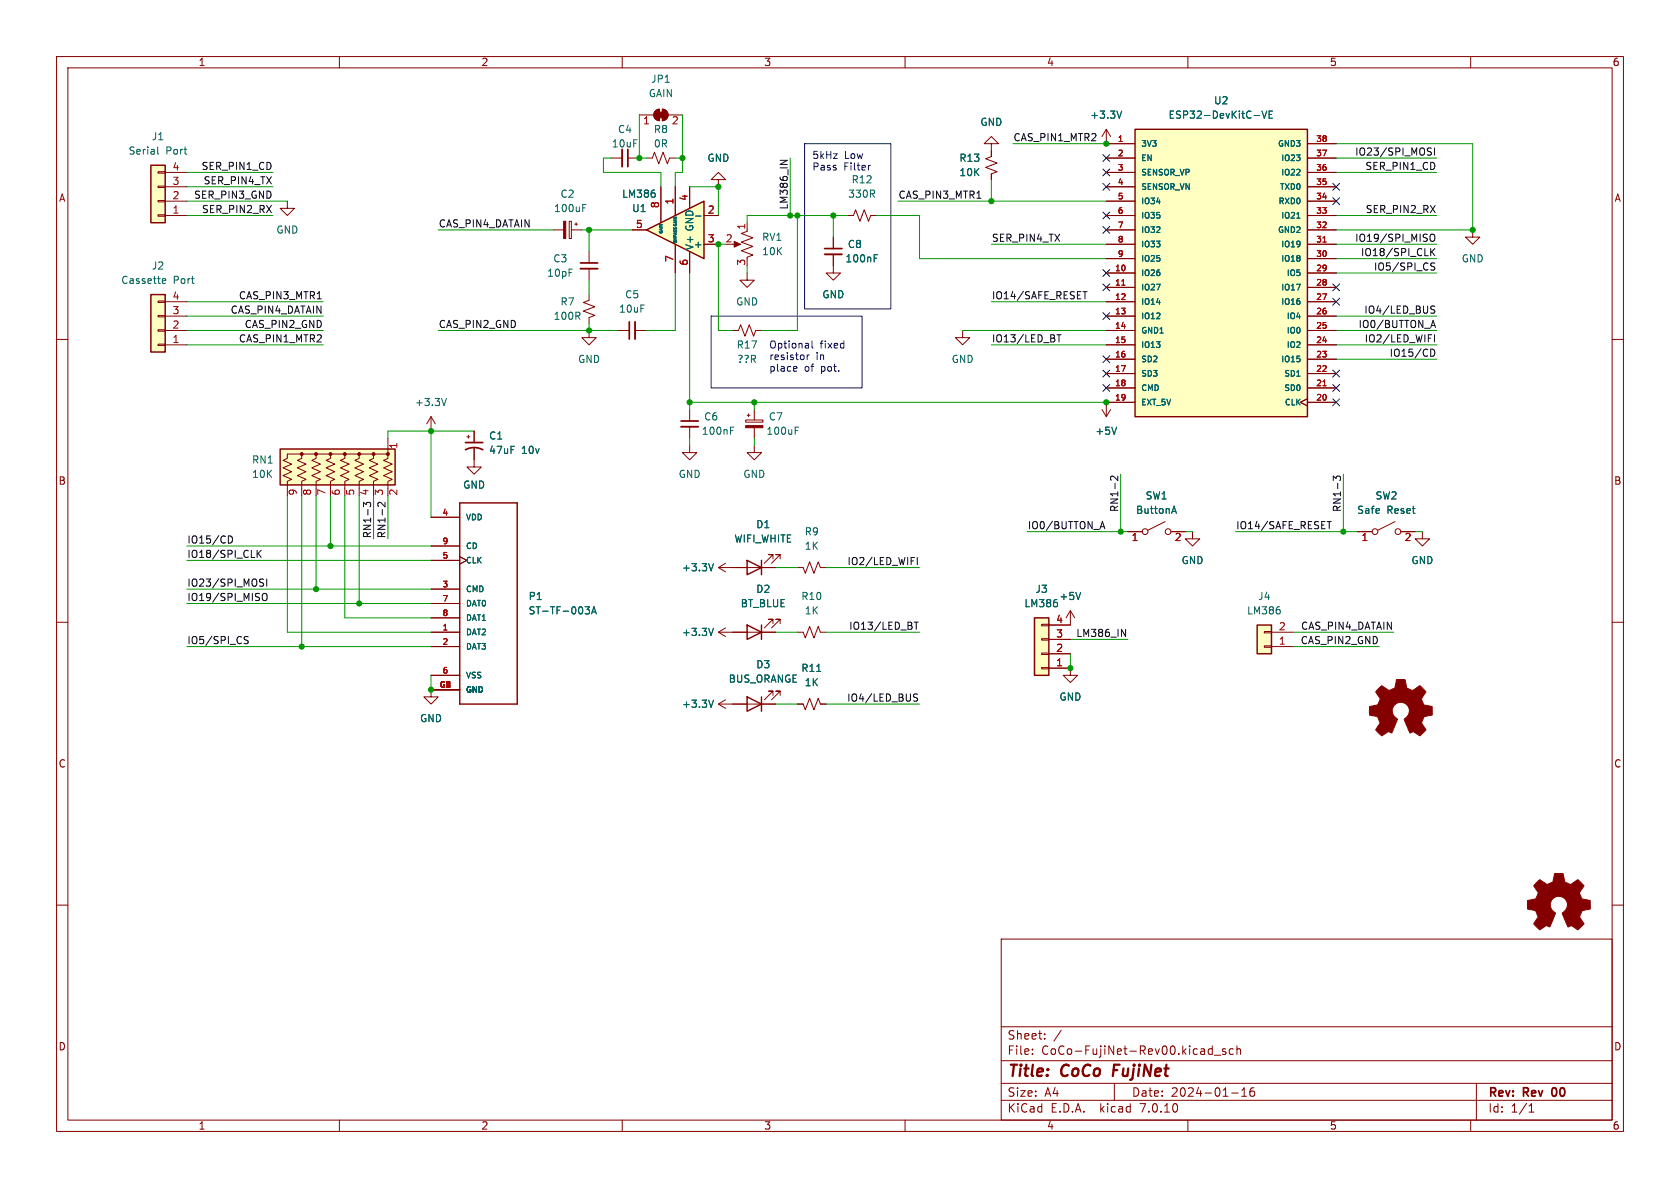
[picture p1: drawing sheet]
<svg xmlns="http://www.w3.org/2000/svg" width="297mm" height="210mm" viewBox="0 0 297 210" stroke-linecap="round" stroke-linejoin="round" font-family="sans-serif">
<g fill="none" stroke="#840000" stroke-width=".18">
<path d="M10 10h277v190h-277zM12 12h273v186h-273zM60 10v2M110 10v2M115.9 19.6l.7-.3v2a1.02 1.02 0 0 1-1-.6 1.02 1.02 0 0 1 .3-1.1zM117.1 19.3a1.02 1.02 0 0 1 1 1 1.02 1.02 0 0 1-1 1zM160 10v2M210 10v2M260 10v2M27.9 30.4h1.3v.2h-1.3zM27.9 32.9h1.3v.2h-1.3zM27.9 35.4h1.3v.3h-1.3z"/>
<path d="M27.9 38h1.3v.2h-1.3zM29.2 30.5h3.8M29.2 38.1h3.8M29.2 35.6h3.8M29.2 33h3.8M100.6 39.1h.4v3.1h-.4zM101.6 39.6h.5M101.9 39.4v.5M107.9 27.9h2.1M111 27.9h2M113 20.3h2.6M114.3 27.9h1l.4-1 .8 2.1 .7-2.1 .8 2.1 .4-1.1h1"/>
<path d="M118.1 20.3h2.5M127 31.8h1.3l-1.3-1.3-1.3 1.3h1.3v1.2M132.1 39.4v1.2M175.3 25.4h1.2l-1.2-1.3-1.3 1.3h1.3v2.3l-1.1 .4 2.1 .7-2.1 .8 2.1 .8-1 .3v1.1M195.6 22.9l-.8 1.2M195.6 22.9v2.5h5.1M195.6 22.9l.7 1.2M195.6 27.9h5.1M195.6 30.5h5.1M195.6 38.1h5.1M195.6 35.6h5.1M195.6 33h5.1"/>
<path d="M231.1 27.9h5.1M231.1 25.4h5.1M231.1 30.5h5.1M231.1 38.1h5.1M231.1 35.6h5.1M231.1 33h5.1M10 60h2M27.9 53.2h1.3v.3h-1.3zM27.9 55.8h1.3v.2h-1.3zM27.9 58.3h1.3v.2h-1.3zM29.2 58.4h3.8M29.2 53.3h3.8"/>
<path d="M29.2 55.9h3.8M97.8 40.6h1.8M101 40.6h1.9M104.1 52.1v1l-1 .4 2.1 .7-2.1 .8 2.1 .8-1.1 .3v1.1M104.1 44.5v2M104.1 47.5v2M109.2 58.4h2.1M112.3 58.4h2M129.5 43.2h1.1M132.1 40.9l-1 .4 2 .7-2 .8 2 .8-2 .7 2 .8-1 .4v.2M170.2 58.4v1.3h1.2l-1.2 1.3-1.3-1.3h1.3M195.6 58.4h5.1"/>
<path d="M195.6 48.3h5.1M195.6 50.8h5.1M195.6 53.3h5.1M195.6 55.9h5.1M195.6 45.7h5.1M195.6 43.2h5.1M195.6 40.6h5.1M231.1 58.4h5.1M231.1 48.3h5.1M231.1 50.8h5.1M231.1 53.3h5.1M231.1 55.9h5.1"/>
<path d="M231.1 45.7h5.1M231.1 43.2h5.1M231.1 40.6h5.1M260.3 40.6v1.3h1.3l-1.3 1.3-1.2-1.3h1.2M285 60h2M27.9 60.8h1.3v.3h-1.3zM29.2 61h3.8M68.6 77.5v2.5M121.9 78.7v1.3h1.3l-1.3 1.3-1.3-1.3h1.3M121.9 72.4v2M121.9 75.4v2.1M131.8 74.2h3.1v.4h-3.1z"/>
<path d="M132.1 73.4h.5M132.3 73.2v.5M133.3 78.7v1.3h1.3l-1.3 1.3-1.2-1.3h1.2M133.3 72.4v1.8M133.3 75.6v1.9M194.8 72.4l.8 1.3M195.6 61h5.1M195.6 63.5h5.1M195.6 66h5.1M195.6 68.6h5.1M196.3 72.4l-.7 1.3M200.7 71.1h-5.1v2.6"/>
<path d="M231.1 70.5l-1.2 .6 1.2 .7M231.1 61h5.1M231.1 63.5h5.1M231.1 66h5.1M231.1 68.6h5.1M231.1 71.1h5.1M53.3 80.3v.7l-.7 .4 1.5 .6-1.5 .7 1.5 .7-1.5 .7 1.5 .6-.8 .4v1.3M55.9 80.3v.7l-.8 .4 1.5 .6-1.5 .7 1.5 .7-1.5 .7 1.5 .6-.7 .4v1.3M58.4 80.3v.7l-.7 .4 1.5 .6-1.5 .7 1.5 .7-1.5 .7 1.5 .6-.8 .4v1.3M61 80.3v.7l-.8 .4 1.5 .6-1.5 .7 1.5 .7-1.5 .7 1.5 .6-.7 .4v1.3M63.5 80.3v.7l-.8 .4 1.6 .6-1.6 .7 1.6 .7-1.6 .7 1.6 .6-.8 .4v1.3M66 80.3v.7l-.7 .4 1.5 .6-1.5 .7 1.5 .7-1.5 .7 1.5 .6-.8 .4v1.3"/>
<path d="M68.6 86.4v-1.3l.7-.4-1.5-.6 1.5-.7-1.5-.7 1.5-.7-1.5-.6 .8-.4v-.7h-17.8v.7l-.8 .4 1.6 .6-1.6 .7 1.6 .7-1.6 .7 1.6 .6-.8 .4v2.5M76.2 91.4h5.1M76.2 99.1h5.1M76.2 96.5h5.1M81.3 98.4l1.2 .7-1.2 .6M136.7 98.8v-.8h-.8h.8l-1.6 1.6M137.9 98.8v-.8h-.7h.7l-1.5 1.6M199.4 94h2.5M206 92.2l-3.1 1.5M207 94h2.5M210.8 94v1.3h1.3l-1.3 1.2-1.3-1.2h1.3M240 94h2.6"/>
<path d="M246.6 92.2l-3 1.5M247.6 94h2.6M251.5 94v1.3h1.2l-1.2 1.2-1.3-1.2h1.3M10 110h2M76.2 111.8h5.1M76.2 114.3h5.1M76.2 104.1h5.1M76.2 119.4h5.1M76.2 106.7h5.1M76.2 109.2h5.1M129.5 100.3h7.7M129.5 111.8h7.7"/>
<path d="M136.7 110.2v-.7h-.8h.8l-1.6 1.5M137.9 110.2v-.7h-.7h.7l-1.5 1.5M141 100.3h1l.4 1 .7-2 .8 2 .8-2 .3 1h1M141 111.8h1l.4 1 .7-2.1 .8 2.1 .8-2.1 .3 1.1h1M184.1 110.4h1.3v.2h-1.3zM184.1 112.9h1.3v.3h-1.3zM184.1 115.4h1.3v.3h-1.3zM184.1 118h1.3v.2h-1.3zM185.4 118.1h3.8v1.3h1.3l-1.3 1.3-1.2-1.3h1.2M185.4 115.6h3.8M185.4 113h3.8M189.2 108l-.7 1.2"/>
<path d="M189.2 108v2.5h-3.8M189.2 108l.8 1.2M285 110h2M81.3 121.9h-5.1v1.3h1.3l-1.3 1.3-1.3-1.3h1.3M127 124.5h2.5M127 124.5l1.3 .7M128.3 123.7l-1.3 .8M141 124.5h1l.4 1 .7-2.1 .8 2.1 .8-2.1 .3 1.1h1M10 160h2M285 160h2M177 166h108v32h-108zM60 198v2"/>
<path d="M110 198v2M160 198v2M177 194.5h108M177 191.5h108M177 187.5h108M177 181.5h108M182.5 186.3v.1M182.5 185.5v.1M184.7 183.6v.1M184.7 182.8v.1M187.6 182.1l-1.3 2M197 191.5v3"/>
<path d="M210 198v2M213.9 185.4l.4 .1M214.3 184.9v1.5M214.3 186.3l-.4 .1M214.7 186.5h1.1M216.7 185.5l-.4-.1-.2 .2 .1 .2 .5 .2v.3h-.6M217.7 193.2h1.2M218 185.5l-.4-.1-.3 .3v.4l.2 .2h.5M218.7 185.5l.2-.1 .3 .1 .1 .9M218.7 184.9v1.5M219.5 193.8h.9M219.5 192.7l.5-.4v1.5"/>
<path d="M221.7 192.3a.59 .59 0 0 0-.7 .6v.6l.1 .2 .4 .1 .2-.1 .1-.5-.1-.3h-.5l-.2 .3M260 198v2M261 191.5v6.5M270.3 196.6h.9M270.3 195.5l.4-.4v1.5"/>
<circle cx="202.4" cy="94" r=".51"/>
<circle cx="206.5" cy="94" r=".51"/>
<circle cx="243.1" cy="94" r=".51"/>
<circle cx="247.1" cy="94" r=".51"/>
</g>
<path d="M111 26.4v3.1M102.6 46.5h3.1M111.3 56.9v3M120.4 74.4h3M274.4 192.6v.9" fill="none" stroke="#840000" stroke-width=".3"/>
<path d="M197 188.2l-.3 2" fill="none" stroke="#840000" stroke-width=".4"/>
<g fill="#ffffc2" stroke="#ffffc2" stroke-width=".18">
<path d="M49.5 79.4h20.3v6.3h-20.3z"/>
<path d="M200.7 22.9h30.4v50.8h-30.4z"/>
<path d="M182.9 109.2h2.5v10.2h-2.5z"/>
<path d="M26.7 29.2h2.5v10.2h-2.5z"/>
<path d="M26.7 52.1h2.5v10.1h-2.5z"/>
</g>
<path d="M26.7 29.2h2.5v10.2h-2.5zM200.7 22.9h30.4v50.8h-30.4zM26.7 52.1h2.5v10.1h-2.5zM49.5 79.4h20.3v6.3h-20.3zM81.3 88.9h10.1v35.6h-10.1zM132.1 99.1l2.5 1.2-2.5 1.3zM134.6 99.1v2.5M132.1 110.5l2.5 1.3-2.5 1.2zM134.6 110.5v2.5M182.9 109.2h2.5v10.2h-2.5z" fill="none" stroke="#840000" stroke-width=".25"/>
<g fill="#840000" stroke="#840000" stroke-width=".18">
<path d="M116.3 19.8h1v1h-1z"/>
<path d="M115.9 19.6l.7-.3v2a1.02 1.02 0 0 1-1-.6 1.02 1.02 0 0 1 .3-1.1z"/>
<path d="M117.1 19.3a1.02 1.02 0 0 1 1 1 1.02 1.02 0 0 1-1 1z"/>
<path d="M99.6 39.1h.4v3.1h-.4z"/>
<path d="M131.8 75.2h3.1v.4h-3.1z"/>
<path d="M129.8 42.7l1.1 .5-1.1 .5z"/>
<circle cx="68.6" cy="80.3" r=".25"/>
<circle cx="66" cy="80.3" r=".25"/>
<circle cx="63.5" cy="80.3" r=".25"/>
<circle cx="61" cy="80.3" r=".25"/>
<circle cx="58.4" cy="80.3" r=".25"/>
<circle cx="55.9" cy="80.3" r=".25"/>
<circle cx="53.3" cy="80.3" r=".25"/>
</g>
<g fill="none" stroke="#006464" stroke-width=".18">
<path d="M198.3 19.6l-.4 1.3M223.1 19.6l.4 1.3 .4-1.3M225 19.6h-.6v1.3h.6M27.9 26v1.1l.2 .1M103 36.7h.4M103 36.1h.6M221.7 20.4h1M224.4 20.2h.4M229.2 38.6h.6M28.8 50h.4M28.8 49.3h.3l.2 .3-.6 .1M129.1 76.1h.5"/>
<path d="M129.1 75.5h.7M140.6 76.1h.4M140.6 75.5h.6M197.4 75.5l-.4 1.3M207.3 90.4h.6M207.6 89.5l.4 1.2M103.4 107.3h.8l-.4 .4 .4 .2v.4l-.2 .2h-.4M104.6 108.5l.4-1.2 .4 1.2M104.7 108.2h.6M144.4 118.7h.7M187 106.7l-.1 .4M191 104.7l-.4 1.3"/>
<path d="M126.1 123.8l-.4 1.2"/>
</g>
<path d="M110 26.4v3.1M102.6 47.5h3.1M112.3 56.9v3M120.4 75.4h3" fill="none" stroke="#840000" stroke-width=".33"/>
<path d="M198.3 50.4h.6M233.9 42.8h.6M233.9 68.2h.6" fill="none" stroke="#a90000" stroke-width=".18"/>
<path d="M114.3 40.6l10.2-5v10.1z" fill="#ffffc2"/>
<path d="M114.3 40.6l10.2-5v10.1zM222.2 110.5h2.6v5.1h-2.6zM132.1 123.2l2.5 1.3-2.5 1.2zM134.6 123.2v2.5" fill="none" stroke="#840000" stroke-width=".25"/>
<g fill="none" stroke="#840000" stroke-width=".18">
<path d="M50.8 35.6v1.2h-1.3l1.3 1.3 1.3-1.3h-1.3M116.8 33v6.4M119.4 33v5.1M121.9 33v3.8M124.5 38.1h2.5M149.9 38.1h1l.4-1 .7 2 .8-2 .7 2 .4-1h1M175.3 26.7v1M175.3 30.7v1.1M195.6 38.1h5.1M195.6 25.4h5.1M195.6 27.9h5.1M195.6 30.5h5.1"/>
<path d="M195.6 35.6h5.1M195.6 33h5.1M231.1 38.1h5.1M231.1 25.4h5.1M231.1 27.9h5.1M231.1 30.5h5.1M231.1 35.6h5.1M231.1 33h5.1M104.1 58.4v1.3h1.3l-1.3 1.3-1.2-1.3h1.2M111.8 40.6h2.5M119.4 43.2v5.1M121.9 44.5v3.8"/>
<path d="M124.5 43.2h2.5M129.5 58.4h1.1l.3-1 .8 2 .8-2 .7 2 .4-1h1M132.1 48.3v1.2h1.2l-1.2 1.3-1.3-1.3h1.3M147.3 45v3.3h1.3l-1.3 1.2-1.3-1.2h1.3M147.3 41.9v2M195.6 43.2h5.1M195.6 40.6h5.1M195.6 58.4h5.1M195.6 48.3h5.1M195.6 50.8h5.1M195.6 53.3h5.1M195.6 55.9h5.1"/>
<path d="M195.6 45.7h5.1M231.1 43.2h5.1M231.1 40.6h5.1M231.1 58.4h5.1M231.1 48.3h5.1M231.1 50.8h5.1M231.1 53.3h5.1M231.1 55.9h5.1M231.1 45.7h5.1M76.2 73.7l-.8 1.2M76.2 73.7v2.5M76.2 73.7l.8 1.2"/>
<path d="M82.5 77.2h.6M82.8 77v.5M83.8 79.2v3.4h1.3l-1.3 1.2-1.3-1.2h1.3M83.8 76.2v2M195.6 61h5.1M195.6 63.5h5.1M195.6 66h5.1M195.6 68.6h5.1M195.6 71.1h5.1M231.1 70.5l-1.2 .6 1.2 .7M231.1 61h5.1M231.1 63.5h5.1"/>
<path d="M231.1 66h5.1M231.1 68.6h5.1M231.1 71.1h5.1M76.2 91.4h5.1M76.2 99.1h5.1M76.2 96.5h5.1M81.3 98.4l1.2 .7-1.2 .6M128.3 99.6l-1.3 .7M199.4 94h2.5M207 94h2.5M240 94h2.6M247.6 94h2.6"/>
<path d="M76.2 114.3h5.1M76.2 111.8h5.1M76.2 104.1h5.1M76.2 119.4h5.1M76.2 106.7h5.1M76.2 109.2h5.1M127 111.8h5.1M127 100.3l1.3 .8M127 100.3h5.1M127 111.8l1.3 .7M128.3 111l-1.3 .8M134.6 111.8h2.6"/>
<path d="M134.6 100.3h2.6M185.4 118.1h3.8M185.4 115.6h3.8M185.4 113h3.8M185.4 110.5h3.8M223.5 111.6h1.3v.3h-1.3zM223.5 114.2h1.3v.2h-1.3zM224.8 114.3h3.8M224.8 111.8h3.8M76.2 121.9h5.1M129.5 124.5h7.7M136.7 122.9v-.7h-.8h.8l-1.6 1.5"/>
<path d="M137.9 122.9v-.7h-.7h.7l-1.5 1.5M141 124.5h1M145 124.5h1"/>
</g>
<g fill="none" stroke="#006464" stroke-width=".18">
<path d="M198.3 19.6l-.4 1.3M223.1 19.6l.4 1.3 .4-1.3M225 19.6h-.6v1.3h.6M115.8 34.2v.5M123 38.2h.9M221.7 20.4h1M224.4 20.2h.4M229.2 38.6h.6M154.5 45.6h.5M154.5 45h.7M78.9 70.4l-.4 1.3M197.4 75.5l-.4 1.3"/>
<path d="M126.1 99.6l-.4 1.3M207.3 90.4h.6M207.6 89.5l.4 1.2M103.4 107.3h.8l-.4 .4 .4 .2v.4l-.2 .2h-.4M104.6 108.5l.4-1.2 .4 1.2M104.7 108.2h.6M126.1 111.1l-.4 1.2M144.4 118.7h.7M187 106.7l-.1 .4M191 104.7l-.4 1.3M226.3 107.9v.5M126.1 123.8l-.4 1.2"/>
</g>
<path d="M222.2 110.5h2.6v5.1h-2.6z" fill="#ffffc2" stroke="#ffffc2" stroke-width=".18"/>
<g fill="#840000" stroke="#840000" stroke-width=".18">
<path d="M271.7 156l.5-.5 .9 .6a.62 .62 0 0 0 1 0l.2-.1a1.62 1.62 0 0 0 .5-1.4l.1-.2h1.4l.2 .8a.74 .74 0 0 0 .7 1l.5 .2 1.3-.9 1 1-.4 .7a.75 .75 0 0 0-.1 1.2l.2 .5 1.4 .3 .1 1.5-1.5 .3v.1a1.23 1.23 0 0 0-.3 1.2l.6 1-.1 .1-1 1-.8-.6a.54 .54 0 0 0-.8 .1l-1.1-2.4a2.33 2.33 0 0 0 .9-1.9 1.54 1.54 0 0 0-2.5-.7 1.54 1.54 0 0 0 .4 2.5l-1.1 2.5a.69 .69 0 0 0-1.1 .1l-.6 .4-1.1-1.1 .8-1.2-.2-.5a.71 .71 0 0 0-.9-.8l-.7-.1v-1.5l.4-.1a1.11 1.11 0 0 0 1.2-.7 .72 .72 0 0 0-.2-1.2l-.4-.6z"/>
<path d="M243.7 121.7l.6-.5 .9 .6a.62 .62 0 0 0 1 0l.2-.1a1.62 1.62 0 0 0 .4-1.4l.1-.2h1.5l.2 .8a.74 .74 0 0 0 .6 1l.5 .2 1.3-.9 1.1 1.1-.4 .6a.75 .75 0 0 0-.2 1.2l.2 .5 1.5 .3v1.5l-1.4 .3-.1 .1a1.23 1.23 0 0 0-.3 1.2l.7 1-.1 .2-1 .9-.8-.6a.54 .54 0 0 0-.9 .1l-1-2.4a2.33 2.33 0 0 0 .8-1.9 1.54 1.54 0 0 0-2.5-.7 1.54 1.54 0 0 0 .5 2.5l-1.1 2.5a.69 .69 0 0 0-1.1 .1l-.6 .4-1.1-1.1 .8-1.2-.2-.5a.71 .71 0 0 0-1-.8l-.7-.1v-1.5l.5-.1a1.11 1.11 0 0 0 1.2-.7 .72 .72 0 0 0-.2-1.2l-.4-.6z"/>
</g>
<path d="M145.8 43.9h3M82.3 79.5a3.2 3.2 0 0 1 3 0M82.3 78.2h3" fill="none" stroke="#840000" stroke-width=".3"/>
<path d="M145.8 45h3" fill="none" stroke="#840000" stroke-width=".33"/>
<g fill="none" stroke="#0f0f0f" stroke-width=".18">
<path d="M137.9 28.3h1.3l-1.3 .8M172.7 35h.7M252.6 26.8l.3 .1 .2 .3-.3 .2h-.3M252.6 26.2h.5M253.6 26.2v1.2M56.1 52.8h.7M186.9 59.2h.7M187.2 59.2v1.2M191.4 51.6h.8M191.8 51.6v1.2M252.9 46.8l.8 .6-.3 .3h-.5M252.9 43.9v1.3"/>
<path d="M253 41.5l.1-.1a.43 .43 0 0 1 .6 .4v.4a.42 .42 0 0 1-.5 .5 .42 .42 0 0 1-.4-.5v-.4zM253 54.6l.5 .2 .2 .3-.3 .3-.5-.1M253.1 57.5h.6M253.1 44.5l.6 .7M253.4 56.6l.4 1.3M253.6 59.2v1.2M253.7 46.5h-.5l-.3 .2M253.7 54.2l-.5-.1-.2 .1M253.7 43.9l-.8 .8M252.9 61.7a.64 .64 0 0 1 .8 .7 .64 .64 0 0 1-.8 .6M40.4 94.7a.64 .64 0 0 1 .7 .7 .64 .64 0 0 1-.7 .6M45.5 97.3v1.2"/>
<path d="M45.6 97.8l.6 .7M46.2 97.3l-.7 .7M64.3 89.6v-.8l.4 .4 .2-.3h.5l.1 .1-.1 .6M68.1 88.8v.8l-.9-.8-.4 .2 .1 .5M162.2 98.5v1.3M194.6 93.1h.6M194.9 92.2l.4 1.3M197.6 84.2v.7l-.9-.7-.4 .2 .2 .5M234.6 92.2h.8M235 92.2v1.3M235.7 84.9v-.7l.5 .4 .1-.4h.6l.1 .2-.1 .5M43.2 112.9l.7 .5-.3 .4-.4-.1"/>
<path d="M43.9 112.6l-.5-.1-.2 .3M46.1 103l.4 .1 .1 .3-.2 .2h-.3M46.1 102.4h.5M46.5 105l.2-.1a.43 .43 0 0 1 .5 .4v.4a.42 .42 0 0 1-.4 .5 .42 .42 0 0 1-.4-.5v-.4zM47.2 102.4v1.2M161.6 110h.7M162 110v1.2M198.3 111.2l.7 1.3v-1.3M161.6 123.2l.5 .2 .1 .3-.2 .2h-.5M162.2 122.7h-.5l-.1 .1"/>
</g>
<path d="M142.2 25.4h15.3v29.2h-15.3zM153.9 29.2l-.3 .1M125.7 55.9h26.7v12.7h-26.7zM140.5 64.8h.3l.1 .3-.6 .1M140.8 65.6h-.3M142.7 62.7v.9M143.1 62.7l-.4 .3M143.5 60.3v1.1l.2 .1" fill="none" stroke="#0000c2" stroke-width=".18"/>
<g fill="none" stroke="#009600" stroke-width=".18">
<path d="M33 38.1h15.3M33 30.5h15.3M33 33h15.3M33 35.6h17.8M107.9 27.9h-1.2v2.6h10.1v2.5M113 20.3v7.6h1.3M119.4 27.9h1.2M120.6 20.3v10.2h-1.2v2.5M121.9 33h5.1v5.1M139.7 27.9v10.2M141 38.1v20.3h-6.4M147.3 38.1v3.8"/>
<path d="M149.9 38.1h-17.8v1.3M154.9 38.1h7.7v7.6h33M158.7 35.6h36.9M175.3 31.8v3.8M179.1 25.4h16.5M236.2 38.1h17.8M236.2 30.5h17.8M236.2 27.9h17.8M236.2 25.4h24.1v15.2h-24.1M33 55.9h24.1M33 58.4h24.1M33 53.3h24.1"/>
<path d="M77.5 58.4h31.7M77.5 40.6h20.3M102.9 40.6h8.9M104.1 40.6v3.9M104.1 49.5v2.6M104.1 57.2v1.2M119.4 48.3v10.1h-5.1M121.9 48.3v24.1M128.3 43.2h-1.3v15.2h2.5M132.1 47v1.3M170.2 58.4h25.4M175.3 53.3h20.3"/>
<path d="M175.3 43.2h20.3M236.2 55.9h17.8M236.2 58.4h17.8M236.2 43.2h17.8M236.2 45.7h17.8M236.2 48.3h17.8M33 61h24.1M76.2 76.2v15.2M83.8 76.2h-15.2v1.3M121.9 71.1h73.7M121.9 77.5v1.2M133.3 71.1v1.3"/>
<path d="M133.3 77.5v1.2M175.3 61h20.3M236.2 61h17.8M236.2 63.5h17.8M33 96.5h43.2M33 99.1h43.2M50.8 87.6v24.2h25.4M53.3 87.6v26.7M55.9 87.6v16.5M58.4 87.6v8.9M61 87.6v21.6h15.2M63.5 87.6v19.1"/>
<path d="M66 87.6v7.7M68.6 87.6v7.7M181.6 94h17.8M198.1 83.8v10.2M209.5 94h1.3M218.4 94h21.6M237.5 83.8v10.2M250.2 94h1.3M33 106.7h43.2M33 114.3h43.2M33 104.1h43.2M76.2 119.4v2.5"/>
<path d="M137.2 111.8h3.8M137.2 100.3h3.8M146 111.8h16.6M146 100.3h16.6M189.2 115.6v2.5M189.2 113h10.2M228.6 111.8h17.8M228.6 114.3h15.2M137.2 124.5h3.8M146 124.5h16.6"/>
</g>
<g fill="none" stroke="#000084" stroke-width=".18">
<path d="M195 29.9l1.2 1.2M195 37.5l1.2 1.2M195 27.3l1.2 1.2M195 32.4l1.2 1.2M196.2 29.9l-1.2 1.2M196.2 37.5l-1.2 1.2M196.2 27.3l-1.2 1.2M196.2 32.4l-1.2 1.2M235.6 35l1.2 1.2M235.6 32.4l1.2 1.2M236.8 35l-1.2 1.2M236.8 32.4l-1.2 1.2"/>
<path d="M195 50.2l1.2 1.2M195 40l1.2 1.2M195 47.7l1.2 1.2M195 55.3l1.2 1.2M196.2 50.2l-1.2 1.2M196.2 40l-1.2 1.2M196.2 47.7l-1.2 1.2M196.2 55.3l-1.2 1.2M235.6 52.7l1.2 1.2M235.6 50.2l1.2 1.2M236.8 52.7l-1.2 1.2M236.8 50.2l-1.2 1.2"/>
<path d="M195 68l1.2 1.2M195 62.9l1.2 1.2M195 65.4l1.2 1.2M196.2 68l-1.2 1.2M196.2 62.9l-1.2 1.2M196.2 65.4l-1.2 1.2M235.6 65.4l1.2 1.2M235.6 68l1.2 1.2M235.6 70.5l1.2 1.2M236.8 65.4l-1.2 1.2M236.8 68l-1.2 1.2M236.8 70.5l-1.2 1.2"/>
</g>
<path d="M198.3 50.4h.6M233.9 42.8h.6M233.9 68.2h.6" fill="none" stroke="#a90000" stroke-width=".18"/>
<g fill="#009600" stroke="#009600" stroke-width=".18">
<circle cx="195.6" cy="25.4" r=".46"/>
<circle cx="175.3" cy="35.6" r=".46"/>
<circle cx="58.4" cy="96.5" r=".46"/>
<circle cx="63.5" cy="106.7" r=".46"/>
<circle cx="53.3" cy="114.3" r=".46"/>
<circle cx="133.3" cy="71.1" r=".46"/>
<circle cx="121.9" cy="71.1" r=".46"/>
<circle cx="104.1" cy="58.4" r=".46"/>
<circle cx="76.2" cy="76.2" r=".46"/>
<circle cx="139.7" cy="38.1" r=".46"/>
<circle cx="141" cy="38.1" r=".46"/>
<circle cx="76.2" cy="121.9" r=".46"/>
<circle cx="55.9" cy="104.1" r=".46"/>
<circle cx="120.6" cy="27.9" r=".46"/>
<circle cx="113" cy="27.9" r=".46"/>
<circle cx="104.1" cy="40.6" r=".46"/>
<circle cx="195.6" cy="71.1" r=".46"/>
<circle cx="189.2" cy="118.1" r=".46"/>
<circle cx="198.1" cy="94" r=".46"/>
<circle cx="260.3" cy="40.6" r=".46"/>
<circle cx="237.5" cy="94" r=".46"/>
<circle cx="147.3" cy="38.1" r=".46"/>
<circle cx="127" cy="33" r=".46"/>
<circle cx="127" cy="43.2" r=".46"/>
</g>
<g font-size="2.8" fill="#840000">
<text x="178" y="190.9">Title:</text>
<text x="187.7" y="190.9">CoCo</text>
<text x="197.6" y="190.9">FujiNet</text>
</g>
<g font-size="2.1" fill="#840000">
<text x="178" y="184">Sheet:</text>
<text x="178" y="186.7">File:</text>
<text x="184.1" y="186.7">CoCo-FujiNet-Rev00.kicad_sch</text>
<text x="178" y="196.9">KiCad</text>
<text x="178" y="194.1">Size:</text>
<text x="184.7" y="194.1">A4</text>
<text x="185.7" y="196.9">E.D.A.</text>
<text x="194.6" y="196.9">kicad</text>
<text x="200" y="194.1">Date:</text>
<text x="201.8" y="196.9">7.0.10</text>
<text x="207" y="194.1">2024-01-16</text>
<text x="263" y="194.3">Rev:</text>
<text x="263" y="196.9">Id:</text>
<text x="267.1" y="196.9">1/1</text>
<text x="269.4" y="194.3">Rev</text>
<text x="275.1" y="194.3">00</text>
</g>
<g font-size="1.8" fill="#840000">
<text x="35" y="11.9">1</text>
<text x="85" y="11.9">2</text>
<text x="135" y="11.9">3</text>
<text x="185" y="11.9">4</text>
<text x="235" y="11.9">5</text>
<text x="285" y="11.9">6</text>
<text x="10.3" y="35.9">A</text>
<text x="285.3" y="35.9">A</text>
<text x="10.3" y="85.9">B</text>
<text x="285.3" y="85.9">B</text>
<text x="10.3" y="135.9">C</text>
<text x="285.3" y="135.9">C</text>
<text x="10.3" y="185.9">D</text>
<text x="285.3" y="185.9">D</text>
<text x="35" y="199.9">1</text>
<text x="85" y="199.9">2</text>
<text x="135" y="199.9">3</text>
<text x="185" y="199.9">4</text>
<text x="235" y="199.9">5</text>
<text x="285" y="199.9">6</text>
</g>
<g font-size="1.8" fill="#006464">
<text x="114.6" y="17.4">GAIN</text>
<text x="115" y="14.8">JP1</text>
<text x="109.1" y="23.7">C4</text>
<text x="115.5" y="23.7">R8</text>
<text x="173.2" y="22.5">GND</text>
<text x="192.6" y="21.2">+3.3V</text>
<text x="206.5" y="21.2">ESP32-DevKitC-VE</text>
<text x="214.5" y="18.6">U2</text>
<text x="22.6" y="27.5">Serial</text>
<text x="26.7" y="25">J1</text>
<text x="29.3" y="27.5">Port</text>
<text x="108.1" y="26.3">10uF</text>
<text x="115.5" y="26.3">0R</text>
<text x="125" y="28.8">GND</text>
<text x="169.5" y="28.8">R13</text>
<text x="99" y="35.2">C2</text>
<text x="109.9" y="35.2">LM386</text>
<text x="149.8" y="35.2">330R</text>
<text x="150.5" y="32.6">R12</text>
<text x="169.5" y="31.3">10K</text>
<text x="48.8" y="41.5">GND</text>
<text x="97.8" y="37.7">100uF</text>
<text x="111.7" y="37.7">U1</text>
<text x="26.7" y="47.9">J2</text>
<text x="97.7" y="46.6">C3</text>
<text x="122.6" y="44">+</text>
<text x="122.8" y="44.3" transform="rotate(-90 122.8 44.3)">V+ GND</text>
<text x="134.6" y="42.8">RV1</text>
<text x="134.6" y="45.3">10K</text>
<text x="149.4" y="46.6">100nF</text>
<text x="149.8" y="44">C8</text>
<text x="258.3" y="46.6">GND</text>
<text x="21.3" y="50.4">Cassette</text>
<text x="30.6" y="50.4">Port</text>
<text x="96.6" y="49.1">10pF</text>
<text x="110.4" y="52.9">C5</text>
<text x="145.3" y="52.9">GND</text>
<text x="97.8" y="56.7">100R</text>
<text x="99" y="54.2">R7</text>
<text x="109.3" y="55.5">10uF</text>
<text x="130" y="54.2">GND</text>
<text x="102.1" y="64.4">GND</text>
<text x="130.1" y="61.8">R17</text>
<text x="130.3" y="64.4">??R</text>
<text x="168.1" y="64.4">GND</text>
<text x="73.3" y="72">+3.3V</text>
<text x="86.4" y="77.9">C1</text>
<text x="124" y="77.1">100nF</text>
<text x="124.4" y="74.5">C6</text>
<text x="135.4" y="77.1">100uF</text>
<text x="135.8" y="74.5">C7</text>
<text x="193.5" y="77.1">+5V</text>
<text x="44.5" y="82.1">RN1</text>
<text x="86.4" y="80.4">47uF</text>
<text x="92.2" y="80.4">10v</text>
<text x="44.5" y="84.7">10K</text>
<text x="81.8" y="86.6">GND</text>
<text x="119.9" y="84.7">GND</text>
<text x="131.3" y="84.7">GND</text>
<text x="202.4" y="88.5">SW1</text>
<text x="243.1" y="88.5">SW2</text>
<text x="133.6" y="93.6">D1</text>
<text x="142.2" y="94.8">R9</text>
<text x="200.7" y="91">ButtonA</text>
<text x="239.8" y="91">Safe</text>
<text x="245.2" y="91">Reset</text>
<text x="120.5" y="101.2">+3.3V</text>
<text x="129.7" y="96.1">WIFI_WHITE</text>
<text x="142.2" y="97.4">1K</text>
<text x="208.8" y="99.9">GND</text>
<text x="249.4" y="99.9">GND</text>
<text x="93.4" y="106.3">P1</text>
<text x="130.8" y="107.5">BT_BLUE</text>
<text x="133.6" y="105">D2</text>
<text x="141.6" y="106.3">R10</text>
<text x="181" y="107.5">LM386</text>
<text x="183" y="105">J3</text>
<text x="187.2" y="106.3">+5V</text>
<text x="222.3" y="106.3">J4</text>
<text x="93.4" y="108.8">ST-TF-003A</text>
<text x="120.5" y="112.6">+3.3V</text>
<text x="142.2" y="108.8">1K</text>
<text x="220.4" y="108.8">LM386</text>
<text x="133.6" y="118.3">D3</text>
<text x="141.6" y="119">R11</text>
<text x="120.5" y="125.3">+3.3V</text>
<text x="128.7" y="120.9">BUS_ORANGE</text>
<text x="142.2" y="121.5">1K</text>
<text x="187.2" y="124.1">GND</text>
<text x="74.2" y="127.9">GND</text>
</g>
<g font-size="1.8" fill="#a90000">
<text x="113.6" y="22.3">1</text>
<text x="118.7" y="22.3">2</text>
<text x="30.4" y="35.3">2</text>
<text x="30.4" y="32.8">3</text>
<text x="30.4" y="30.2">4</text>
<text x="121.7" y="35.6" transform="rotate(-90 121.7 35.6)">4</text>
<text x="30.4" y="37.8">1</text>
<text x="112.3" y="40.4">5</text>
<text x="116.6" y="36.9" transform="rotate(-90 116.6 36.9)">8</text>
<text x="119.1" y="36.3" transform="rotate(-90 119.1 36.3)">1</text>
<text x="125" y="37.8">2</text>
<text x="131.8" y="40.7" transform="rotate(-90 131.8 40.7)">1</text>
<text x="119.1" y="46.4" transform="rotate(-90 119.1 46.4)">7</text>
<text x="121.7" y="47.1" transform="rotate(-90 121.7 47.1)">6</text>
<text x="125" y="42.9">3</text>
<text x="128.2" y="42.9">2</text>
<text x="131.8" y="47.1" transform="rotate(-90 131.8 47.1)">3</text>
<text x="30.4" y="53.1">4</text>
<text x="30.4" y="58.2">2</text>
<text x="30.4" y="55.6">3</text>
<text x="30.4" y="60.7">1</text>
<text x="70.6" y="79.4" transform="rotate(-90 70.6 79.4)">1</text>
<text x="52.8" y="87.7" transform="rotate(-90 52.8 87.7)">9</text>
<text x="55.3" y="87.7" transform="rotate(-90 55.3 87.7)">8</text>
<text x="57.9" y="87.7" transform="rotate(-90 57.9 87.7)">7</text>
<text x="60.4" y="87.7" transform="rotate(-90 60.4 87.7)">6</text>
<text x="62.9" y="87.7" transform="rotate(-90 62.9 87.7)">5</text>
<text x="65.5" y="87.7" transform="rotate(-90 65.5 87.7)">4</text>
<text x="68" y="87.7" transform="rotate(-90 68 87.7)">3</text>
<text x="70.6" y="87.7" transform="rotate(-90 70.6 87.7)">2</text>
<text x="200" y="96">1</text>
<text x="207.6" y="96">2</text>
<text x="240.6" y="96">1</text>
<text x="248.2" y="96">2</text>
<text x="186.6" y="112.8">3</text>
<text x="186.6" y="110.2">4</text>
<text x="226" y="111.5">2</text>
<text x="186.6" y="117.9">1</text>
<text x="186.6" y="115.3">2</text>
<text x="226" y="114">1</text>
</g>
<g font-size="1.8" fill="#0000c2">
<text x="143.5" y="28.2">5kHz</text>
<text x="149.3" y="28.2">Low</text>
<text x="143.5" y="30.2">Pass</text>
<text x="149.2" y="30.2">Filter</text>
<text x="135.9" y="61.7">Optional</text>
<text x="135.9" y="63.7">resistor</text>
<text x="135.9" y="65.8">place</text>
<text x="142.2" y="65.8">of</text>
<text x="144.3" y="63.7">in</text>
<text x="145" y="61.7">fixed</text>
<text x="145.2" y="65.8">pot.</text>
</g>
<g font-size="1.8" fill="#0f0f0f">
<text x="179.1" y="25.1">CAS_PIN1_MTR2</text>
<text x="239.5" y="27.6">IO23/SPI_MOSI</text>
<text x="34.2" y="35.2">SER_PIN3_GND</text>
<text x="35.5" y="30.1">SER_PIN1_CD</text>
<text x="35.9" y="32.7">SER_PIN4_TX</text>
<text x="158.7" y="35.2">CAS_PIN3_MTR1</text>
<text x="241.3" y="30.1">SER_PIN1_CD</text>
<text x="35.6" y="37.8">SER_PIN2_RX</text>
<text x="77.5" y="40.3">CAS_PIN4_DATAIN</text>
<text x="139.4" y="37.2" transform="rotate(-90 139.4 37.2)">LM386_IN</text>
<text x="241.3" y="37.8">SER_PIN2_RX</text>
<text x="175.3" y="42.8">SER_PIN4_TX</text>
<text x="239.5" y="42.8">IO19/SPI_MISO</text>
<text x="240.5" y="45.4">IO18/SPI_CLK</text>
<text x="242.8" y="47.9">IO5/SPI_CS</text>
<text x="42.1" y="53">CAS_PIN3_MTR1</text>
<text x="175.3" y="53">IO14/SAFE_RESET</text>
<text x="40.7" y="55.5">CAS_PIN4_DATAIN</text>
<text x="43.2" y="58.1">CAS_PIN2_GND</text>
<text x="77.5" y="58.1">CAS_PIN2_GND</text>
<text x="240.1" y="58.1">IO0/BUTTON_A</text>
<text x="241.1" y="55.5">IO4/LED_BUS</text>
<text x="42.1" y="60.6">CAS_PIN1_MTR2</text>
<text x="175.3" y="60.6">IO13/LED_BT</text>
<text x="241.2" y="60.6">IO2/LED_WIFI</text>
<text x="245.6" y="63.2">IO15/CD</text>
<text x="65.7" y="95.3" transform="rotate(-90 65.7 95.3)">RN1-3</text>
<text x="68.2" y="95.3" transform="rotate(-90 68.2 95.3)">RN1-2</text>
<text x="181.6" y="93.6">IO0/BUTTON_A</text>
<text x="197.8" y="90.6" transform="rotate(-90 197.8 90.6)">RN1-2</text>
<text x="218.4" y="93.6">IO14/SAFE_RESET</text>
<text x="237.1" y="90.6" transform="rotate(-90 237.1 90.6)">RN1-3</text>
<text x="33" y="96.2">IO15/CD</text>
<text x="33" y="98.7">IO18/SPI_CLK</text>
<text x="149.7" y="100">IO2/LED_WIFI</text>
<text x="33" y="103.8">IO23/SPI_MOSI</text>
<text x="33" y="106.3">IO19/SPI_MISO</text>
<text x="33" y="114">IO5/SPI_CS</text>
<text x="150" y="111.4">IO13/LED_BT</text>
<text x="190.2" y="112.7">LM386_IN</text>
<text x="229.8" y="114">CAS_PIN2_GND</text>
<text x="229.9" y="111.4">CAS_PIN4_DATAIN</text>
<text x="149.7" y="124.1">IO4/LED_BUS</text>
</g>
<g font-size="1.4" fill="#a90000">
<text x="197.5" y="25.1">1</text>
<text x="197.5" y="27.7">2</text>
<text x="232.6" y="27.7">37</text>
<text x="232.6" y="25.1">38</text>
<text x="197.5" y="30.2">3</text>
<text x="197.5" y="32.8">4</text>
<text x="197.5" y="35.3">5</text>
<text x="232.6" y="35.3">34</text>
<text x="232.6" y="32.8">35</text>
<text x="232.6" y="30.2">36</text>
<text x="197.5" y="37.8">6</text>
<text x="197.5" y="40.4">7</text>
<text x="232.6" y="40.4">32</text>
<text x="232.6" y="37.8">33</text>
<text x="197.5" y="42.9">8</text>
<text x="197.5" y="45.5">9</text>
<text x="232.6" y="45.5">30</text>
<text x="232.6" y="42.9">31</text>
<text x="197" y="48">10</text>
<text x="197" y="50.5">11</text>
<text x="197" y="53.1">12</text>
<text x="232.6" y="53.1">27</text>
<text x="232.6" y="50.5">28</text>
<text x="232.6" y="48">29</text>
<text x="197" y="55.6">13</text>
<text x="197" y="58.2">14</text>
<text x="232.6" y="58.2">25</text>
<text x="232.6" y="55.6">26</text>
<text x="197" y="60.7">15</text>
<text x="197" y="63.2">16</text>
<text x="197" y="65.8">17</text>
<text x="232.6" y="65.8">22</text>
<text x="232.6" y="63.2">23</text>
<text x="232.6" y="60.7">24</text>
<text x="197" y="68.3">18</text>
<text x="197" y="70.9">19</text>
<text x="232.6" y="70.9">20</text>
<text x="232.6" y="68.3">21</text>
<text x="78.1" y="91.2">4</text>
<text x="78.1" y="98.8">5</text>
<text x="78.1" y="96.3">9</text>
<text x="78.1" y="103.9">3</text>
<text x="78.1" y="106.4">7</text>
<text x="78.1" y="111.5">1</text>
<text x="78.1" y="109">8</text>
<text x="78.1" y="114">2</text>
<text x="78.1" y="119.1">6</text>
<text x="77.6" y="121.7">G2</text>
<text x="78.7" y="121.7">4</text>
<text x="78.7" y="121.7">1</text>
</g>
<g font-size="1.4" fill="#006464">
<text x="201.7" y="26.1">3V3</text>
<text x="201.7" y="28.7">EN</text>
<text x="225.8" y="26.1">GND3</text>
<text x="226.4" y="28.7">IO23</text>
<text x="201.7" y="31.2">SENSOR_VP</text>
<text x="201.7" y="33.8">SENSOR_VN</text>
<text x="226.1" y="33.8">TXD0</text>
<text x="226.4" y="31.2">IO22</text>
<text x="201.7" y="36.3">IO34</text>
<text x="201.7" y="38.8">IO35</text>
<text x="201.7" y="41.4">IO32</text>
<text x="225.8" y="41.4">GND2</text>
<text x="225.9" y="36.3">RXD0</text>
<text x="226.4" y="38.8">IO21</text>
<text x="201.7" y="43.9">IO33</text>
<text x="201.7" y="46.5">IO25</text>
<text x="226.4" y="46.5">IO18</text>
<text x="226.4" y="43.9">IO19</text>
<text x="201.7" y="49">IO26</text>
<text x="201.7" y="51.5">IO27</text>
<text x="226.4" y="51.5">IO17</text>
<text x="227.4" y="49">IO5</text>
<text x="201.7" y="54.1">IO14</text>
<text x="201.7" y="56.6">IO12</text>
<text x="201.7" y="59.2">GND1</text>
<text x="226.4" y="54.1">IO16</text>
<text x="227.4" y="59.2">IO0</text>
<text x="227.4" y="56.6">IO4</text>
<text x="201.7" y="61.7">IO13</text>
<text x="201.7" y="64.2">SD2</text>
<text x="226.4" y="64.2">IO15</text>
<text x="227.4" y="61.7">IO2</text>
<text x="201.7" y="66.8">SD3</text>
<text x="201.7" y="69.3">CMD</text>
<text x="201.7" y="71.9">EXT_5V</text>
<text x="226.9" y="69.3">SD0</text>
<text x="226.9" y="66.8">SD1</text>
<text x="227" y="71.9">CLK</text>
<text x="82.3" y="92.2">VDD</text>
<text x="82.3" y="99.8">CLK</text>
<text x="82.3" y="97.3">CD</text>
<text x="82.3" y="104.9">CMD</text>
<text x="82.3" y="107.4">DAT0</text>
<text x="82.3" y="112.5">DAT2</text>
<text x="82.3" y="110">DAT1</text>
<text x="82.3" y="115">DAT3</text>
<text x="82.3" y="120.1">VSS</text>
<text x="82.3" y="122.7">GND</text>
</g>
<g font-size=".7" fill="#006464">
<text x="117.2" y="41.4" transform="rotate(-90 117.2 41.4)">GAIN</text>
<text x="119.8" y="43.1" transform="rotate(-90 119.8 43.1)">BYPASSGAIN</text>
</g>
</svg>
